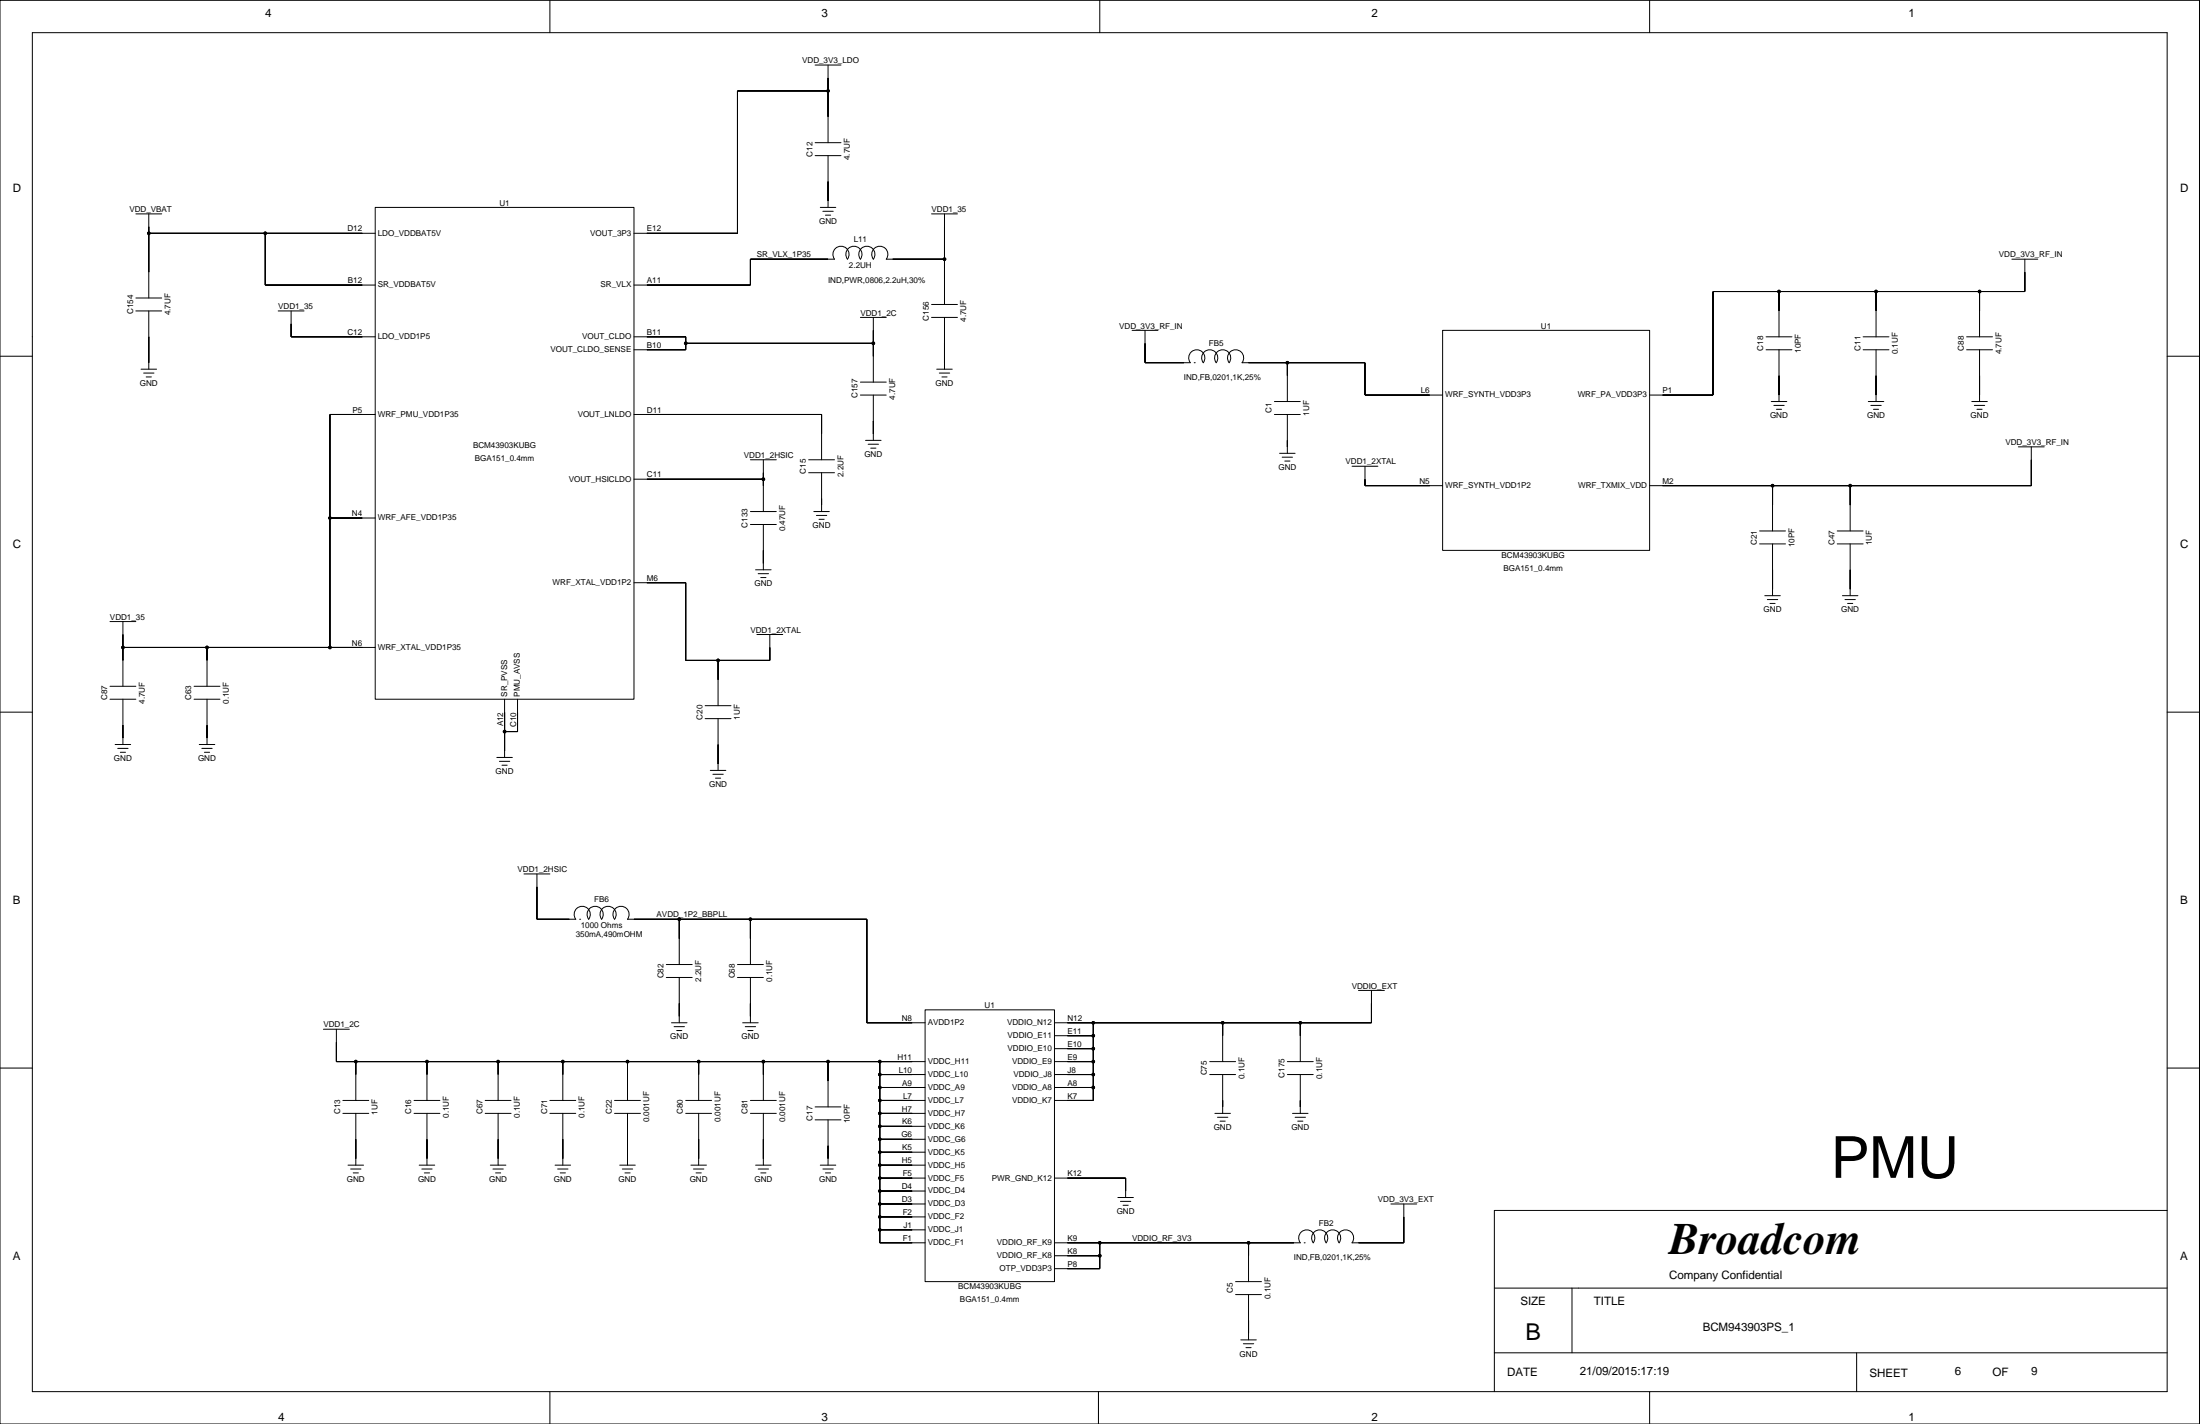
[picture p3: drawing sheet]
<svg xmlns="http://www.w3.org/2000/svg" width="432mm" height="279mm" viewBox="0 0 432 279" stroke-linecap="round" stroke-linejoin="round" font-family="sans-serif">
<g fill="none" stroke="#000" stroke-width=".2">
<path d="M0 .1h431.7v279.3h-431.7zM6.3 6.4h419.1v266.7h-419.1zM107.9 .1v6.3M160 12.8h5.1M162.5 12.8v15.2M162.5 17.8h-17.8v28h-20.3M215.9 .1v6.3M323.8 .1v6.3M160 30.5h5.1M160 28h5.1M162.5 30.5v10.2M26.7 42h5"/>
<path d="M26.7 58.5h5M29.2 42v16.5M29.2 45.8h44.4M52.1 45.8v10.1h21.5M73.6 40.7h50.8v96.5h-50.8zM161 40.7h3M161.5 41.5h2M162 42.2h1M182.8 59.7h5.1M182.8 42h5.1M185.4 50.9h-11.5a1.59 1.59 0 0 0-.2-2.2 1.59 1.59 0 0 0-2.1 0 1.59 1.59 0 0 0-.2 2.2 1.59 1.59 0 0 0-.2-2.2 1.59 1.59 0 0 0-2.1 0 1.59 1.59 0 0 0-.2 2.2 1.59 1.59 0 0 0-.2-2.2 1.59 1.59 0 0 0-2.2 0 1.59 1.59 0 0 0-.2 2.2 1.59 1.59 0 0 0-.2-2.2 1.59 1.59 0 0 0-2.1 0 1.59 1.59 0 0 0-.2 2.2h-16.5v5h-22.9M185.4 42v17.7"/>
<path d="M349.2 57.2v8.9M368.2 57.2v8.9M388.5 57.2v8.9M394.9 50.9h5.1M397.4 50.9v6.3h-61.2v20.3h-12.4M0 69.9h6.3M26.7 61h5M27.7 72.4h3M28.2 73.2h2M28.7 74h1M29.2 61v11.4M54.6 61h5.1"/>
<path d="M57.1 61v5.1h16.5M124.4 66.1h10.2v2.5h-10.2M134.6 67.4h36.8M168.9 62.3h5.1M168.9 77.5h5.1M168.9 75h5.1M171.4 62.3v12.7M171.4 77.5v8.9M182.8 62.3h5.1M183.9 72.4h3M184.4 73.2h2M184.9 74h1"/>
<path d="M185.4 62.3v10.1M222.2 64.8h5.1M224.7 64.8v6.4h8.9a1.59 1.59 0 0 1 .2-2.2 1.59 1.59 0 0 1 2.2 0 1.59 1.59 0 0 1 .2 2.2 1.59 1.59 0 0 1 .2-2.2 1.59 1.59 0 0 1 2.1 0 1.59 1.59 0 0 1 .2 2.2 1.59 1.59 0 0 1 .2-2.2 1.59 1.59 0 0 1 2.1 0 1.59 1.59 0 0 1 .2 2.2M234.4 71.2h.1M241.2 71.2a1.59 1.59 0 0 1 .2-2.2 1.59 1.59 0 0 1 2.2 0 1.59 1.59 0 0 1 .2 2.2h24.1v6.3h15.2M250.1 78.8h5.1M252.7 71.2v7.6M283.1 64.8h40.7v43.2h-40.7zM346.6 68.6h5.1M346.6 66.1h5.1M347.6 78.8h3.1M348.2 79.5h2"/>
<path d="M349.2 68.6v10.2M365.7 68.6h5.1M365.7 66.1h5.1M366.7 78.8h3M367.2 79.5h2M368.2 68.6v10.2M386 68.6h5.1M386 66.1h5.1M387 78.8h3.1M387.5 79.5h2M388.5 68.6v10.2M425.4 69.9h6.3"/>
<path d="M73.6 81.3h-8.8v45.7M124.4 81.3h36.9v8.9M124.4 94h25.4M147.3 90.2h5.1M149.8 90.2v10.2M158.7 90.2h5.1M158.7 92.8h5.1M161.3 92.8v7.6M169.9 86.4h3M170.4 87.2h2M170.9 87.9h1M250.1 81.3h5.1"/>
<path d="M251.1 88.9h3.1M251.7 89.7h2M252.2 90.5h1M252.7 81.3v7.6M265.4 91.5h5M267.9 91.5v3.8h15.2M347.9 95.3v8.9M348.7 80.3h1M363.1 95.3v8.9M367.7 80.3h1M388 80.3h1M396.1 87.7h5.1"/>
<path d="M398.7 87.7v7.6h-74.9M64.8 101.6h8.8M124.4 114.3h10.2v15.3h16.5v-5.1M147.3 102.9h5.1M147.3 100.4h5.1M148.3 111.8h3M148.8 112.6h2M149.3 113.3h1M149.8 102.9v8.9M159.7 100.4h3.1M160.2 101.1h2.1M160.7 101.9h1.1"/>
<path d="M345.4 106.7h5M345.4 104.2h5M346.4 116.9h3M346.9 117.6h2M347.4 118.4h1M347.9 106.7v10.2M360.6 106.7h5.1M360.6 104.2h5.1M361.6 116.9h3.1M362.1 117.6h2.1M362.6 118.4h1M363.1 106.7v10.2"/>
<path d="M0 139.7h6.3M21.6 137.2h5.1M21.6 134.7h5.1M21.6 122h5.1M24.1 122v12.7M24.1 137.2v8.9M24.1 127h49.5M38.1 137.2h5.1M38.1 134.7h5.1M40.6 127v7.7M40.6 137.2v8.9M99 137.2v11.4"/>
<path d="M101.6 137.2v6.3h-2.6M138.4 138.5h5.1M140.9 129.6v8.9M148.6 124.5h5M425.4 139.7h6.3M22.6 146.1h3M23.1 146.8h2M23.6 147.6h1M39.1 146.1h3.1M39.6 146.8h2M40.1 147.6h1M97.5 148.6h3.1"/>
<path d="M98 149.4h2.1M98.5 150.1h1M138.4 141h5.1M139.4 151.2h3.1M139.9 151.9h2.1M140.4 152.7h1M140.9 141v10.2M102.8 171.5h5.1M105.4 171.5v8.9h7.6a1.59 1.59 0 0 1 .2-2.2 1.59 1.59 0 0 1 2.1 0 1.59 1.59 0 0 1 .2 2.2 1.59 1.59 0 0 1 .2-2.2 1.59 1.59 0 0 1 2.2 0 1.59 1.59 0 0 1 .2 2.2M113.8 180.4h.1M118.1 180.4a1.59 1.59 0 0 1 .2-2.2 1.59 1.59 0 0 1 2.1 0 1.59 1.59 0 0 1 .2 2.2 1.59 1.59 0 0 1 .2-2.2 1.59 1.59 0 0 1 2.2 0 1.59 1.59 0 0 1 .2 2.2h46.9v20.3h11.5M130.8 191.8h5.1"/>
<path d="M130.8 189.3h5.1M133.3 180.4v8.9M133.3 191.8v8.9M144.7 191.8h5.1M144.7 189.3h5.1M147.3 180.4v8.9M147.3 191.8v8.9M181.6 198.1h25.4v53.4h-25.4zM266.6 194.3h5.1M269.2 194.3v6.4h-62.2M0 209.6h6.3M63.5 201.9h5.1"/>
<path d="M66 201.9v6.4h115.6M67.3 218.5h5.1M67.3 215.9h5.1M69.8 208.3v7.6M69.8 218.5v10.1M81.3 218.5h5M81.3 215.9h5M83.8 208.3v7.6M83.8 218.5v10.1M95.2 218.5h5.1M95.2 215.9h5.1M97.8 208.3v7.6"/>
<path d="M97.8 218.5v10.1M107.9 218.5h5.1M107.9 215.9h5.1M110.5 208.3v7.6M110.5 218.5v10.1M120.6 218.5h5.1M120.6 215.9h5.1M123.2 208.3v7.6M123.2 218.5v10.1M131.8 200.7h3M132.3 201.4h2M132.8 202.2h1"/>
<path d="M134.6 218.5h5.1M134.6 215.9h5.1M137.1 208.3v7.6M137.1 218.5v10.1M145.8 200.7h3M146.3 201.4h2M146.8 202.2h1M147.3 218.5h5.1M147.3 215.9h5.1M149.8 208.3v7.6M149.8 218.5v10.1M160 219.7h5.1"/>
<path d="M160 217.2h5.1M162.5 208.3v8.9M162.5 219.7v8.9M172.7 218.5h8.9M172.7 215.9h8.9M172.7 208.3v35.5h8.9M172.7 210.8h8.9M172.7 213.4h8.9M207 210.8h7.6M207 208.3h7.6M207 203.2h7.6M207 205.8h7.6"/>
<path d="M207 213.4h7.6M214.6 200.7v15.2h-7.6M237.4 210.8h5.1M237.4 208.3h5.1M238.5 218.5h3M239 219.2h2M239.5 220h1M240 200.7v7.6M240 210.8v7.7M252.7 210.8h5.1M252.7 208.3h5.1M253.7 218.5h3"/>
<path d="M254.2 219.2h2M254.7 220h1M255.2 200.7v7.6M255.2 210.8v7.7M425.4 209.6h6.3M68.3 228.6h3.1M68.8 229.4h2M69.3 230.1h1M82.3 228.6h3M82.8 229.4h2M83.3 230.1h1M96.2 228.6h3.1"/>
<path d="M96.8 229.4h2M97.3 230.1h1M108.9 228.6h3.1M109.4 229.4h2.1M110 230.1h1M121.6 228.6h3.1M122.1 229.4h2.1M122.7 230.1h1M135.6 228.6h3.1M136.1 229.4h2M136.6 230.1h1M148.3 228.6h3"/>
<path d="M148.8 229.4h2M149.3 230.1h1M161 228.6h3M161.5 229.4h2M162 230.1h1M172.7 228.6h8.9M172.7 231.2h8.9M172.7 236.2h8.9M172.7 221h8.9M172.7 223.5h8.9M172.7 226.1h8.9M172.7 233.7h8.9"/>
<path d="M172.7 238.8h8.9M207 231.2h13.9v3.8M219.4 235h3.1M219.9 235.7h2M220.4 236.5h1M273 236.2h5.1M275.5 236.2v7.6l-10.1 .1a1.59 1.59 0 0 0-.2-2.2 1.59 1.59 0 0 0-2.2 0 1.59 1.59 0 0 0-.2 2.2 1.59 1.59 0 0 0-.2-2.2 1.59 1.59 0 0 0-2.1 0 1.59 1.59 0 0 0-.2 2.2 1.59 1.59 0 0 0-.2-2.2 1.59 1.59 0 0 0-2.1 0 1.59 1.59 0 0 0-.2 2.2 1.59 1.59 0 0 0-.2-2.2 1.59 1.59 0 0 0-2.2 0 1.59 1.59 0 0 0-.2 2.2l-48.2-.1M425.4 237.5h-132.1v35.6M172.7 241.3h8.9M207 246.4h8.9M215.9 243.8v5.1h-8.9M242.5 254h5.1"/>
<path d="M242.5 251.5h5.1M245.1 243.8v7.7M245.1 254v8.9M256 243.8h.1M293.3 252.7h132.1M308.5 252.7v12.7M107.9 273.1v6.3M215.6 273.1v6.3M243.5 262.9h3.1M244 263.7h2.1M244.5 264.4h1.1M293.3 265.4h132.1"/>
<path d="M323.8 273.1v6.3M364.4 265.4v7.7"/>
<circle cx="162.5" cy="17.8" r=".25"/>
<circle cx="29.2" cy="45.8" r=".25"/>
<circle cx="52.1" cy="45.8" r=".25"/>
<circle cx="185.4" cy="50.9" r=".25"/>
<circle cx="349.2" cy="57.2" r=".25"/>
<circle cx="368.2" cy="57.2" r=".25"/>
<circle cx="388.5" cy="57.2" r=".25"/>
<circle cx="134.6" cy="67.4" r=".25"/>
<circle cx="171.4" cy="67.4" r=".25"/>
<circle cx="252.7" cy="71.2" r=".25"/>
<circle cx="149.8" cy="94" r=".25"/>
<circle cx="347.9" cy="95.3" r=".25"/>
<circle cx="363.1" cy="95.3" r=".25"/>
<circle cx="64.8" cy="101.6" r=".25"/>
<circle cx="24.1" cy="127" r=".25"/>
<circle cx="40.6" cy="127" r=".25"/>
<circle cx="64.8" cy="127" r=".25"/>
<circle cx="140.9" cy="129.6" r=".25"/>
<circle cx="99" cy="143.5" r=".25"/>
<circle cx="133.3" cy="180.4" r=".25"/>
<circle cx="147.3" cy="180.4" r=".25"/>
<circle cx="69.8" cy="208.3" r=".25"/>
<circle cx="83.8" cy="208.3" r=".25"/>
<circle cx="97.8" cy="208.3" r=".25"/>
<circle cx="110.5" cy="208.3" r=".25"/>
<circle cx="123.2" cy="208.3" r=".25"/>
<circle cx="137.1" cy="208.3" r=".25"/>
<circle cx="149.8" cy="208.3" r=".25"/>
<circle cx="162.5" cy="208.3" r=".25"/>
<circle cx="172.7" cy="210.8" r=".25"/>
<circle cx="172.7" cy="215.9" r=".25"/>
<circle cx="172.7" cy="208.3" r=".25"/>
<circle cx="172.7" cy="213.4" r=".25"/>
<circle cx="172.7" cy="218.5" r=".25"/>
<circle cx="214.6" cy="210.8" r=".25"/>
<circle cx="214.6" cy="203.2" r=".25"/>
<circle cx="214.6" cy="208.3" r=".25"/>
<circle cx="214.6" cy="200.7" r=".25"/>
<circle cx="214.6" cy="205.8" r=".25"/>
<circle cx="214.6" cy="213.4" r=".25"/>
<circle cx="240" cy="200.7" r=".25"/>
<circle cx="255.2" cy="200.7" r=".25"/>
<circle cx="172.7" cy="238.8" r=".25"/>
<circle cx="172.7" cy="231.2" r=".25"/>
<circle cx="172.7" cy="223.5" r=".25"/>
<circle cx="172.7" cy="236.2" r=".25"/>
<circle cx="172.7" cy="221" r=".25"/>
<circle cx="172.7" cy="228.6" r=".25"/>
<circle cx="172.7" cy="233.7" r=".25"/>
<circle cx="172.7" cy="226.1" r=".25"/>
<circle cx="172.7" cy="241.3" r=".25"/>
<circle cx="215.9" cy="246.4" r=".25"/>
<circle cx="215.9" cy="243.8" r=".25"/>
<circle cx="245.1" cy="243.8" r=".25"/>
</g>
<g fill="#000" stroke="#000" stroke-width=".2">
<path d="M144.7 17.8v28z" fill-rule="evenodd"/>
<path d="M144.7 17.8h17.8z" fill-rule="evenodd"/>
<path d="M162.5 17.8v5.1z" fill-rule="evenodd"/>
<path d="M162.5 15.3v2.5z" fill-rule="evenodd"/>
<path d="M162.5 35.6v3.8z" fill-rule="evenodd"/>
<path d="M29.2 45.8v7.6z" fill-rule="evenodd"/>
<path d="M29.2 44.5v1.3z" fill-rule="evenodd"/>
<path d="M52.1 45.8v10.1z" fill-rule="evenodd"/>
<path d="M29.2 45.8h22.9z" fill-rule="evenodd"/>
<path d="M52.1 55.9h19z" fill-rule="evenodd"/>
<path d="M52.1 45.8h19z" fill-rule="evenodd"/>
<path d="M127 45.8h17.7z" fill-rule="evenodd"/>
<path d="M127 55.9h20.3z" fill-rule="evenodd"/>
<path d="M147.3 50.9v5z" fill-rule="evenodd"/>
<path d="M147.3 50.9h15.2z" fill-rule="evenodd"/>
<path d="M175.2 50.9h10.2z" fill-rule="evenodd"/>
<path d="M185.4 44.5v6.4z" fill-rule="evenodd"/>
<path d="M185.4 50.9v3.8z" fill-rule="evenodd"/>
<path d="M336.2 57.2v20.3z" fill-rule="evenodd"/>
<path d="M349.2 57.2v3.8z" fill-rule="evenodd"/>
<path d="M336.2 57.2h13z" fill-rule="evenodd"/>
<path d="M368.2 57.2v3.8z" fill-rule="evenodd"/>
<path d="M349.2 57.2h19z" fill-rule="evenodd"/>
<path d="M388.5 57.2v3.8z" fill-rule="evenodd"/>
<path d="M368.2 57.2h20.3z" fill-rule="evenodd"/>
<path d="M397.4 53.4v3.8z" fill-rule="evenodd"/>
<path d="M388.5 57.2h8.9z" fill-rule="evenodd"/>
<path d="M29.2 66.1v5.1z" fill-rule="evenodd"/>
<path d="M57.1 63.5v2.6z" fill-rule="evenodd"/>
<path d="M57.1 66.1h14z" fill-rule="evenodd"/>
<path d="M127 66.1h7.6z" fill-rule="evenodd"/>
<path d="M134.6 66.1v1.3z" fill-rule="evenodd"/>
<path d="M127 68.6h7.6z" fill-rule="evenodd"/>
<path d="M134.6 67.4v1.2z" fill-rule="evenodd"/>
<path d="M171.4 64.8v2.6z" fill-rule="evenodd"/>
<path d="M171.4 67.4v2.5z" fill-rule="evenodd"/>
<path d="M134.6 67.4h36.8z" fill-rule="evenodd"/>
<path d="M185.4 67.4v3.8z" fill-rule="evenodd"/>
<path d="M224.7 67.4v3.8z" fill-rule="evenodd"/>
<path d="M224.7 71.2h7.7z" fill-rule="evenodd"/>
<path d="M245.1 71.2h7.6z" fill-rule="evenodd"/>
<path d="M252.7 71.2v2.5z" fill-rule="evenodd"/>
<path d="M267.9 71.2v6.3z" fill-rule="evenodd"/>
<path d="M252.7 71.2h15.2z" fill-rule="evenodd"/>
<path d="M267.9 77.5h12.7z" fill-rule="evenodd"/>
<path d="M326.3 77.5h9.9z" fill-rule="evenodd"/>
<path d="M349.2 73.7v3.8z" fill-rule="evenodd"/>
<path d="M368.2 73.7v3.8z" fill-rule="evenodd"/>
<path d="M388.5 73.7v3.8z" fill-rule="evenodd"/>
<path d="M64.8 81.3v20.3z" fill-rule="evenodd"/>
<path d="M64.8 81.3h6.3z" fill-rule="evenodd"/>
<path d="M149.8 92.8v1.2z" fill-rule="evenodd"/>
<path d="M149.8 94v1.3z" fill-rule="evenodd"/>
<path d="M127 94h22.8z" fill-rule="evenodd"/>
<path d="M161.3 81.3v3.8z" fill-rule="evenodd"/>
<path d="M127 81.3h34.3z" fill-rule="evenodd"/>
<path d="M161.3 97.8v1.3z" fill-rule="evenodd"/>
<path d="M171.4 82.6v2.5z" fill-rule="evenodd"/>
<path d="M252.7 86.4v1.3z" fill-rule="evenodd"/>
<path d="M267.9 94v1.3z" fill-rule="evenodd"/>
<path d="M267.9 95.3h12.7z" fill-rule="evenodd"/>
<path d="M347.9 95.3v3.8z" fill-rule="evenodd"/>
<path d="M326.3 95.3h21.6z" fill-rule="evenodd"/>
<path d="M363.1 95.3v3.8z" fill-rule="evenodd"/>
<path d="M347.9 95.3h15.2z" fill-rule="evenodd"/>
<path d="M398.7 90.2v5.1z" fill-rule="evenodd"/>
<path d="M363.1 95.3h35.6z" fill-rule="evenodd"/>
<path d="M64.8 101.6v25.4z" fill-rule="evenodd"/>
<path d="M64.8 101.6h6.3z" fill-rule="evenodd"/>
<path d="M127 114.3h7.6z" fill-rule="evenodd"/>
<path d="M134.6 114.3v15.3z" fill-rule="evenodd"/>
<path d="M149.8 108v2.5z" fill-rule="evenodd"/>
<path d="M347.9 111.8v3.8z" fill-rule="evenodd"/>
<path d="M363.1 111.8v3.8z" fill-rule="evenodd"/>
<path d="M24.1 127h16.5z" fill-rule="evenodd"/>
<path d="M24.1 127v2.6z" fill-rule="evenodd"/>
<path d="M24.1 124.5v2.5z" fill-rule="evenodd"/>
<path d="M40.6 127v2.6z" fill-rule="evenodd"/>
<path d="M40.6 127h24.2z" fill-rule="evenodd"/>
<path d="M64.8 127h6.3z" fill-rule="evenodd"/>
<path d="M99 139.7v3.8z" fill-rule="evenodd"/>
<path d="M101.6 139.7v3.8z" fill-rule="evenodd"/>
<path d="M140.9 129.6v3.8z" fill-rule="evenodd"/>
<path d="M134.6 129.6h6.3z" fill-rule="evenodd"/>
<path d="M151.1 127v2.6z" fill-rule="evenodd"/>
<path d="M140.9 129.6h10.2z" fill-rule="evenodd"/>
<path d="M24.1 142.3v2.5z" fill-rule="evenodd"/>
<path d="M40.6 142.3v2.5z" fill-rule="evenodd"/>
<path d="M99 143.5v3.8z" fill-rule="evenodd"/>
<path d="M99 143.5h2.6z" fill-rule="evenodd"/>
<path d="M140.9 146.1v3.8z" fill-rule="evenodd"/>
<path d="M105.4 174v6.4z" fill-rule="evenodd"/>
<path d="M105.4 180.4h6.3z" fill-rule="evenodd"/>
<path d="M133.3 196.9v2.5z" fill-rule="evenodd"/>
<path d="M133.3 180.4v3.8z" fill-rule="evenodd"/>
<path d="M124.4 180.4h8.9z" fill-rule="evenodd"/>
<path d="M147.3 196.9v2.5z" fill-rule="evenodd"/>
<path d="M147.3 180.4v3.8z" fill-rule="evenodd"/>
<path d="M133.3 180.4h14z" fill-rule="evenodd"/>
<path d="M147.3 180.4h22.8z" fill-rule="evenodd"/>
<path d="M170.1 180.4v20.3z" fill-rule="evenodd"/>
<path d="M269.2 196.9v3.8z" fill-rule="evenodd"/>
<path d="M66 204.5v3.8z" fill-rule="evenodd"/>
<path d="M66 208.3h3.8z" fill-rule="evenodd"/>
<path d="M69.8 208.3v2.5z" fill-rule="evenodd"/>
<path d="M83.8 208.3v2.5z" fill-rule="evenodd"/>
<path d="M69.8 208.3h14z" fill-rule="evenodd"/>
<path d="M97.8 208.3v2.5z" fill-rule="evenodd"/>
<path d="M83.8 208.3h14z" fill-rule="evenodd"/>
<path d="M110.5 208.3v2.5z" fill-rule="evenodd"/>
<path d="M97.8 208.3h12.7z" fill-rule="evenodd"/>
<path d="M123.2 208.3v2.5z" fill-rule="evenodd"/>
<path d="M110.5 208.3h12.7z" fill-rule="evenodd"/>
<path d="M137.1 208.3v2.5z" fill-rule="evenodd"/>
<path d="M123.2 208.3h13.9z" fill-rule="evenodd"/>
<path d="M149.8 208.3v2.5z" fill-rule="evenodd"/>
<path d="M137.1 208.3h12.7z" fill-rule="evenodd"/>
<path d="M162.5 208.3v3.8z" fill-rule="evenodd"/>
<path d="M149.8 208.3h12.7z" fill-rule="evenodd"/>
<path d="M162.5 208.3h10.2z" fill-rule="evenodd"/>
<path d="M172.7 218.5v2.5z" fill-rule="evenodd"/>
<path d="M172.7 215.9v2.6z" fill-rule="evenodd"/>
<path d="M172.7 213.4v2.5z" fill-rule="evenodd"/>
<path d="M172.7 210.8v2.6z" fill-rule="evenodd"/>
<path d="M172.7 208.3v2.5z" fill-rule="evenodd"/>
<path d="M170.1 200.7h8.9z" fill-rule="evenodd"/>
<path d="M172.7 213.4h6.3z" fill-rule="evenodd"/>
<path d="M172.7 215.9h6.3z" fill-rule="evenodd"/>
<path d="M172.7 218.5h6.3z" fill-rule="evenodd"/>
<path d="M172.7 210.8h6.3z" fill-rule="evenodd"/>
<path d="M172.7 208.3h6.3z" fill-rule="evenodd"/>
<path d="M209.5 215.9h5.1z" fill-rule="evenodd"/>
<path d="M214.6 213.4v2.5z" fill-rule="evenodd"/>
<path d="M209.5 200.7h5.1z" fill-rule="evenodd"/>
<path d="M209.5 203.2h5.1z" fill-rule="evenodd"/>
<path d="M209.5 205.8h5.1z" fill-rule="evenodd"/>
<path d="M209.5 208.3h5.1z" fill-rule="evenodd"/>
<path d="M209.5 210.8h5.1z" fill-rule="evenodd"/>
<path d="M214.6 208.3v2.5z" fill-rule="evenodd"/>
<path d="M214.6 205.8v2.5z" fill-rule="evenodd"/>
<path d="M214.6 203.2v2.6z" fill-rule="evenodd"/>
<path d="M214.6 200.7v2.5z" fill-rule="evenodd"/>
<path d="M209.5 213.4h5.1z" fill-rule="evenodd"/>
<path d="M214.6 210.8v2.6z" fill-rule="evenodd"/>
<path d="M240 215.9v1.3z" fill-rule="evenodd"/>
<path d="M240 200.7v2.5z" fill-rule="evenodd"/>
<path d="M214.6 200.7h25.4z" fill-rule="evenodd"/>
<path d="M255.2 215.9v1.3z" fill-rule="evenodd"/>
<path d="M255.2 200.7v2.5z" fill-rule="evenodd"/>
<path d="M240 200.7h15.2z" fill-rule="evenodd"/>
<path d="M255.2 200.7h14z" fill-rule="evenodd"/>
<path d="M69.8 223.5v3.8z" fill-rule="evenodd"/>
<path d="M83.8 223.5v3.8z" fill-rule="evenodd"/>
<path d="M97.8 223.5v3.8z" fill-rule="evenodd"/>
<path d="M110.5 223.5v3.8z" fill-rule="evenodd"/>
<path d="M123.2 223.5v3.8z" fill-rule="evenodd"/>
<path d="M137.1 223.5v3.8z" fill-rule="evenodd"/>
<path d="M149.8 223.5v3.8z" fill-rule="evenodd"/>
<path d="M162.5 224.8v2.5z" fill-rule="evenodd"/>
<path d="M172.7 238.8v2.5z" fill-rule="evenodd"/>
<path d="M172.7 236.2v2.6z" fill-rule="evenodd"/>
<path d="M172.7 233.7v2.5z" fill-rule="evenodd"/>
<path d="M172.7 231.2v2.5z" fill-rule="evenodd"/>
<path d="M172.7 228.6v2.6z" fill-rule="evenodd"/>
<path d="M172.7 226.1v2.5z" fill-rule="evenodd"/>
<path d="M172.7 223.5v2.6z" fill-rule="evenodd"/>
<path d="M172.7 221v2.5z" fill-rule="evenodd"/>
<path d="M172.7 238.8h6.3z" fill-rule="evenodd"/>
<path d="M172.7 221h6.3z" fill-rule="evenodd"/>
<path d="M172.7 223.5h6.3z" fill-rule="evenodd"/>
<path d="M172.7 226.1h6.3z" fill-rule="evenodd"/>
<path d="M172.7 228.6h6.3z" fill-rule="evenodd"/>
<path d="M172.7 231.2h6.3z" fill-rule="evenodd"/>
<path d="M172.7 233.7h6.3z" fill-rule="evenodd"/>
<path d="M172.7 236.2h6.3z" fill-rule="evenodd"/>
<path d="M220.9 231.2v2.5z" fill-rule="evenodd"/>
<path d="M209.5 231.2h11.4z" fill-rule="evenodd"/>
<path d="M275.5 238.8v5z" fill-rule="evenodd"/>
<path d="M172.7 241.3v2.5z" fill-rule="evenodd"/>
<path d="M172.7 243.8h6.3z" fill-rule="evenodd"/>
<path d="M172.7 241.3h6.3z" fill-rule="evenodd"/>
<path d="M209.5 248.9h6.4z" fill-rule="evenodd"/>
<path d="M215.9 246.4v2.5z" fill-rule="evenodd"/>
<path d="M215.9 243.8v2.6z" fill-rule="evenodd"/>
<path d="M209.5 246.4h6.4z" fill-rule="evenodd"/>
<path d="M209.5 243.8h6.4z" fill-rule="evenodd"/>
<path d="M245.1 259.1v2.5z" fill-rule="evenodd"/>
<path d="M245.1 243.8v2.6z" fill-rule="evenodd"/>
<path d="M215.9 243.8h29.2z" fill-rule="evenodd"/>
<path d="M245.1 243.8h8.8z" fill-rule="evenodd"/>
<path d="M266.6 243.8h8.9z" fill-rule="evenodd"/>
<circle cx="162.5" cy="17.8" r=".25"/>
<circle cx="29.2" cy="45.8" r=".25"/>
<circle cx="52.1" cy="45.8" r=".25"/>
<circle cx="185.4" cy="50.9" r=".25"/>
<circle cx="349.2" cy="57.2" r=".25"/>
<circle cx="368.2" cy="57.2" r=".25"/>
<circle cx="388.5" cy="57.2" r=".25"/>
<circle cx="134.6" cy="67.4" r=".25"/>
<circle cx="171.4" cy="67.4" r=".25"/>
<circle cx="252.7" cy="71.2" r=".25"/>
<circle cx="149.8" cy="94" r=".25"/>
<circle cx="347.9" cy="95.3" r=".25"/>
<circle cx="363.1" cy="95.3" r=".25"/>
<circle cx="64.8" cy="101.6" r=".25"/>
<circle cx="24.1" cy="127" r=".25"/>
<circle cx="40.6" cy="127" r=".25"/>
<circle cx="64.8" cy="127" r=".25"/>
<circle cx="140.9" cy="129.6" r=".25"/>
<circle cx="99" cy="143.5" r=".25"/>
<circle cx="133.3" cy="180.4" r=".25"/>
<circle cx="147.3" cy="180.4" r=".25"/>
<circle cx="69.8" cy="208.3" r=".25"/>
<circle cx="83.8" cy="208.3" r=".25"/>
<circle cx="97.8" cy="208.3" r=".25"/>
<circle cx="110.5" cy="208.3" r=".25"/>
<circle cx="123.2" cy="208.3" r=".25"/>
<circle cx="137.1" cy="208.3" r=".25"/>
<circle cx="149.8" cy="208.3" r=".25"/>
<circle cx="162.5" cy="208.3" r=".25"/>
<circle cx="172.7" cy="210.8" r=".25"/>
<circle cx="172.7" cy="215.9" r=".25"/>
<circle cx="172.7" cy="208.3" r=".25"/>
<circle cx="172.7" cy="213.4" r=".25"/>
<circle cx="172.7" cy="218.5" r=".25"/>
<circle cx="214.6" cy="210.8" r=".25"/>
<circle cx="214.6" cy="203.2" r=".25"/>
<circle cx="214.6" cy="208.3" r=".25"/>
<circle cx="214.6" cy="200.7" r=".25"/>
<circle cx="214.6" cy="205.8" r=".25"/>
<circle cx="214.6" cy="213.4" r=".25"/>
<circle cx="240" cy="200.7" r=".25"/>
<circle cx="255.2" cy="200.7" r=".25"/>
<circle cx="172.7" cy="238.8" r=".25"/>
<circle cx="172.7" cy="231.2" r=".25"/>
<circle cx="172.7" cy="223.5" r=".25"/>
<circle cx="172.7" cy="236.2" r=".25"/>
<circle cx="172.7" cy="221" r=".25"/>
<circle cx="172.7" cy="228.6" r=".25"/>
<circle cx="172.7" cy="233.7" r=".25"/>
<circle cx="172.7" cy="226.1" r=".25"/>
<circle cx="172.7" cy="241.3" r=".25"/>
<circle cx="215.9" cy="246.4" r=".25"/>
<circle cx="215.9" cy="243.8" r=".25"/>
<circle cx="245.1" cy="243.8" r=".25"/>
</g>
<text font-size="11.4" x="359.3" y="231.1">PMU</text>
<text font-size="8.8" x="327.6" y="246.1">Broadcom</text>
<text font-size="4.6" x="299.4" y="263">B</text>
<g font-size="2.3">
<text x="52.1" y="3.4">4</text>
<text x="161.3" y="3.4">3</text>
<text x="269.2" y="3.4">2</text>
<text x="374.6" y="3.4">1</text>
<text x="2.5" y="37.6">D</text>
<text x="427.9" y="37.6">D</text>
<text x="2.5" y="107.5">C</text>
<text x="427.9" y="107.5">C</text>
<text x="2.5" y="177.3">B</text>
<text x="427.9" y="177.3">B</text>
<text x="2.5" y="247.1">A</text>
<text x="327.6" y="250.9">Company Confidential</text>
<text x="427.9" y="247.1">A</text>
<text x="298.4" y="256">SIZE</text>
<text x="312.8" y="256">TITLE</text>
<text x="334.2" y="261.1">BCM943903PS_1</text>
<text x="310.1" y="269.7">21/09/2015:17:19</text>
<text x="383.7" y="269.7">6</text>
<text x="398.7" y="269.7">9</text>
<text x="295.8" y="270">DATE</text>
<text x="366.9" y="270.2">SHEET</text>
<text x="391.1" y="270">OF</text>
<text x="54.6" y="278.9">4</text>
<text x="161.3" y="278.9">3</text>
<text x="269.2" y="278.9">2</text>
<text x="374.6" y="278.9">1</text>
</g>
<g font-size="1.6">
<text x="157.4" y="12.4">VDD_3V3_LDO</text>
<text x="159.4" y="30.7" transform="rotate(-90 159.4 30.7)">C12</text>
<text x="166.8" y="31.4" transform="rotate(-90 166.8 31.4)">4.7UF</text>
<text x="25.4" y="41.6">VDD_VBAT</text>
<text x="98" y="40.3">U1</text>
<text x="182.8" y="41.6">VDD1_35</text>
<text x="68.2" y="45.4">D12</text>
<text x="74.2" y="46.2">LDO_VDDBAT5V</text>
<text x="115.8" y="46.2">VOUT_3P3</text>
<text x="127" y="45.4">E12</text>
<text x="160.8" y="44">GND</text>
<text x="167.6" y="47.5">L11</text>
<text x="148.6" y="50.5">SR_VLX_1P35</text>
<text x="166.6" y="52.6">2.2UH</text>
<text x="392.3" y="50.5">VDD_3V3_RF_IN</text>
<text x="68.3" y="55.6">B12</text>
<text x="74.2" y="56.4">SR_VDDBAT5V</text>
<text x="117.9" y="56.4">SR_VLX</text>
<text x="127" y="55.6">A11</text>
<text x="162.5" y="55.6">IND,PWR,0806,2.2uH,30%</text>
<text x="26.1" y="61.6" transform="rotate(-90 26.1 61.6)">C154</text>
<text x="33.5" y="61.9" transform="rotate(-90 33.5 61.9)">4.7UF</text>
<text x="54.6" y="60.6">VDD1_35</text>
<text x="68.2" y="65.7">C12</text>
<text x="127" y="65.7">B11</text>
<text x="168.9" y="61.9">VDD1_2C</text>
<text x="182.3" y="62.9" transform="rotate(-90 182.3 62.9)">C156</text>
<text x="189.7" y="63.2" transform="rotate(-90 189.7 63.2)">4.7UF</text>
<text x="219.7" y="64.5">VDD_3V3_RF_IN</text>
<text x="302.5" y="64.5">U1</text>
<text x="74.2" y="66.6">LDO_VDD1P5</text>
<text x="108" y="69.1">VOUT_CLDO_SENSE</text>
<text x="114.3" y="66.6">VOUT_CLDO</text>
<text x="127" y="68.3">B10</text>
<text x="237.3" y="67.8">FB5</text>
<text x="346.1" y="68.8" transform="rotate(-90 346.1 68.8)">C18</text>
<text x="353.5" y="69.2" transform="rotate(-90 353.5 69.2)">10PF</text>
<text x="365.1" y="68.8" transform="rotate(-90 365.1 68.8)">C11</text>
<text x="372.5" y="69.5" transform="rotate(-90 372.5 69.5)">0.1UF</text>
<text x="385.5" y="68.8" transform="rotate(-90 385.5 68.8)">C88</text>
<text x="392.8" y="69.5" transform="rotate(-90 392.8 69.5)">4.7UF</text>
<text x="27.4" y="75.7">GND</text>
<text x="183.6" y="75.7">GND</text>
<text x="232.4" y="74.6">IND,FB,0201,1K,25%</text>
<text x="278.8" y="77.2">L6</text>
<text x="283.7" y="78">WRF_SYNTH_VDD3P3</text>
<text x="309.7" y="78">WRF_PA_VDD3P3</text>
<text x="326.3" y="77.2">P1</text>
<text x="69.2" y="81">P5</text>
<text x="74.2" y="81.8">WRF_PMU_VDD1P35</text>
<text x="113.4" y="81.8">VOUT_LNLDO</text>
<text x="127" y="81">D11</text>
<text x="168.3" y="78.1" transform="rotate(-90 168.3 78.1)">C157</text>
<text x="175.7" y="78.4" transform="rotate(-90 175.7 78.4)">4.7UF</text>
<text x="249.6" y="81.1" transform="rotate(-90 249.6 81.1)">C1</text>
<text x="257" y="81.5" transform="rotate(-90 257 81.5)">1UF</text>
<text x="347.4" y="82.1">GND</text>
<text x="366.5" y="82.1">GND</text>
<text x="386.8" y="82.1">GND</text>
<text x="92.8" y="87.8">BCM43903KUBG</text>
<text x="146" y="89.9">VDD1_2HSIC</text>
<text x="169.7" y="89.7">GND</text>
<text x="393.6" y="87.3">VDD_3V3_RF_IN</text>
<text x="93.2" y="90.4">BGA151_0.4mm</text>
<text x="111.6" y="94.5">VOUT_HSICLDO</text>
<text x="127" y="93.7">C11</text>
<text x="158.2" y="92.9" transform="rotate(-90 158.2 92.9)">C15</text>
<text x="165.5" y="93.6" transform="rotate(-90 165.5 93.6)">2.2UF</text>
<text x="250.9" y="92.2">GND</text>
<text x="264.1" y="91.1">VDD1_2XTAL</text>
<text x="278.6" y="94.9">N5</text>
<text x="283.7" y="95.8">WRF_SYNTH_VDD1P2</text>
<text x="309.7" y="95.8">WRF_TXMIX_VDD</text>
<text x="326.3" y="94.9">M2</text>
<text x="69.1" y="101.3">N4</text>
<text x="74.2" y="102.1">WRF_AFE_VDD1P35</text>
<text x="146.7" y="103.5" transform="rotate(-90 146.7 103.5)">C133</text>
<text x="154.1" y="104.2" transform="rotate(-90 154.1 104.2)">0.47UF</text>
<text x="159.5" y="103.6">GND</text>
<text x="344.8" y="106.9" transform="rotate(-90 344.8 106.9)">C21</text>
<text x="352.2" y="107.3" transform="rotate(-90 352.2 107.3)">10PF</text>
<text x="360.1" y="106.9" transform="rotate(-90 360.1 106.9)">C47</text>
<text x="367.4" y="106.9" transform="rotate(-90 367.4 106.9)">1UF</text>
<text x="127" y="114">M6</text>
<text x="294.7" y="109.4">BCM43903KUBG</text>
<text x="295.1" y="112">BGA151_0.4mm</text>
<text x="108.5" y="114.8">WRF_XTAL_VDD1P2</text>
<text x="148.1" y="115.1">GND</text>
<text x="21.6" y="121.6">VDD1_35</text>
<text x="147.3" y="124.1">VDD1_2XTAL</text>
<text x="346.1" y="120.1">GND</text>
<text x="361.4" y="120.1">GND</text>
<text x="69.1" y="126.7">N6</text>
<text x="74.2" y="127.5">WRF_XTAL_VDD1P35</text>
<text x="21" y="137.4" transform="rotate(-90 21 137.4)">C87</text>
<text x="37.6" y="137.4" transform="rotate(-90 37.6 137.4)">C63</text>
<text x="99.5" y="136.7" transform="rotate(-90 99.5 136.7)">SR_PVSS</text>
<text x="102.1" y="136.7" transform="rotate(-90 102.1 136.7)">PMU_AVSS</text>
<text x="28.4" y="138.1" transform="rotate(-90 28.4 138.1)">4.7UF</text>
<text x="44.9" y="138.1" transform="rotate(-90 44.9 138.1)">0.1UF</text>
<text x="98.8" y="142.5" transform="rotate(-90 98.8 142.5)">A12</text>
<text x="101.3" y="142.6" transform="rotate(-90 101.3 142.6)">C10</text>
<text x="137.9" y="141.2" transform="rotate(-90 137.9 141.2)">C20</text>
<text x="145.2" y="141.2" transform="rotate(-90 145.2 141.2)">1UF</text>
<text x="22.4" y="149.3">GND</text>
<text x="38.9" y="149.3">GND</text>
<text x="97.3" y="151.9">GND</text>
<text x="139.2" y="154.4">GND</text>
<text x="101.6" y="171.1">VDD1_2HSIC</text>
<text x="116.6" y="177">FB6</text>
<text x="113" y="183.8">350mA,490mOHM</text>
<text x="114" y="182.1">1000 Ohms</text>
<text x="128.9" y="180">AVDD_1P2_BBPLL</text>
<text x="130.2" y="192" transform="rotate(-90 130.2 192)">C82</text>
<text x="144.2" y="192" transform="rotate(-90 144.2 192)">C68</text>
<text x="137.6" y="192.7" transform="rotate(-90 137.6 192.7)">2.2UF</text>
<text x="151.6" y="192.7" transform="rotate(-90 151.6 192.7)">0.1UF</text>
<text x="193.3" y="197.8">U1</text>
<text x="265.3" y="194">VDDIO_EXT</text>
<text x="63.5" y="201.6">VDD1_2C</text>
<text x="131.6" y="203.9">GND</text>
<text x="145.5" y="203.9">GND</text>
<text x="177" y="200.3">N8</text>
<text x="182.1" y="201.2">AVDD1P2</text>
<text x="197.7" y="201.2">VDDIO_N12</text>
<text x="197.8" y="203.7">VDDIO_E11</text>
<text x="209.5" y="202.9">E11</text>
<text x="209.5" y="200.3">N12</text>
<text x="176.1" y="207.9">H11</text>
<text x="182.1" y="208.8">VDDC_H11</text>
<text x="197.8" y="206.2">VDDIO_E10</text>
<text x="198.6" y="208.8">VDDIO_E9</text>
<text x="209.5" y="207.9">E9</text>
<text x="209.5" y="205.4">E10</text>
<text x="176.4" y="210.5">L10</text>
<text x="177.1" y="213">A9</text>
<text x="177.3" y="215.6">L7</text>
<text x="182.1" y="211.3">VDDC_L10</text>
<text x="182.1" y="213.8">VDDC_A9</text>
<text x="198.6" y="213.8">VDDIO_A8</text>
<text x="198.9" y="211.3">VDDIO_J8</text>
<text x="209.5" y="215.6">K7</text>
<text x="209.5" y="213">A8</text>
<text x="209.5" y="210.5">J8</text>
<text x="236.9" y="211" transform="rotate(-90 236.9 211)">C75</text>
<text x="244.3" y="211.7" transform="rotate(-90 244.3 211.7)">0.1UF</text>
<text x="252.1" y="211.5" transform="rotate(-90 252.1 211.5)">C175</text>
<text x="259.5" y="211.7" transform="rotate(-90 259.5 211.7)">0.1UF</text>
<text x="66.8" y="218.6" transform="rotate(-90 66.8 218.6)">C13</text>
<text x="74.1" y="218.7" transform="rotate(-90 74.1 218.7)">1UF</text>
<text x="80.7" y="218.6" transform="rotate(-90 80.7 218.6)">C16</text>
<text x="88.1" y="219.3" transform="rotate(-90 88.1 219.3)">0.1UF</text>
<text x="94.7" y="218.6" transform="rotate(-90 94.7 218.6)">C67</text>
<text x="102.1" y="219.3" transform="rotate(-90 102.1 219.3)">0.1UF</text>
<text x="107.4" y="218.6" transform="rotate(-90 107.4 218.6)">C71</text>
<text x="114.7" y="219.3" transform="rotate(-90 114.7 219.3)">0.1UF</text>
<text x="120.1" y="218.6" transform="rotate(-90 120.1 218.6)">C22</text>
<text x="127.4" y="220.2" transform="rotate(-90 127.4 220.2)">0.001UF</text>
<text x="134" y="218.6" transform="rotate(-90 134 218.6)">C80</text>
<text x="141.4" y="220.2" transform="rotate(-90 141.4 220.2)">0.001UF</text>
<text x="146.7" y="218.6" transform="rotate(-90 146.7 218.6)">C81</text>
<text x="154.1" y="220.2" transform="rotate(-90 154.1 220.2)">0.001UF</text>
<text x="159.4" y="219.9" transform="rotate(-90 159.4 219.9)">C17</text>
<text x="166.8" y="220.3" transform="rotate(-90 166.8 220.3)">10PF</text>
<text x="177" y="218.1">H7</text>
<text x="177.1" y="220.6">K6</text>
<text x="182.1" y="216.4">VDDC_L7</text>
<text x="182.1" y="218.9">VDDC_H7</text>
<text x="182.1" y="221.5">VDDC_K6</text>
<text x="198.6" y="216.4">VDDIO_K7</text>
<text x="238.2" y="221.7">GND</text>
<text x="253.5" y="221.7">GND</text>
<text x="176.9" y="223.2">G6</text>
<text x="177.1" y="225.7">K5</text>
<text x="182.1" y="224">VDDC_G6</text>
<text x="182.1" y="226.5">VDDC_K5</text>
<text x="68.1" y="231.9">GND</text>
<text x="82" y="231.9">GND</text>
<text x="96" y="231.9">GND</text>
<text x="108.7" y="231.9">GND</text>
<text x="121.4" y="231.9">GND</text>
<text x="135.4" y="231.9">GND</text>
<text x="148.1" y="231.9">GND</text>
<text x="160.8" y="231.9">GND</text>
<text x="177" y="233.3">D4</text>
<text x="177" y="228.2">H5</text>
<text x="177.2" y="230.8">F5</text>
<text x="182.1" y="229.1">VDDC_H5</text>
<text x="182.1" y="231.6">VDDC_F5</text>
<text x="194.7" y="231.6">PWR_GND_K12</text>
<text x="209.5" y="230.8">K12</text>
<text x="177" y="235.9">D3</text>
<text x="177.2" y="238.4">F2</text>
<text x="182.1" y="234.2">VDDC_D4</text>
<text x="182.1" y="236.7">VDDC_D3</text>
<text x="182.1" y="239.2">VDDC_F2</text>
<text x="219.2" y="238.2">GND</text>
<text x="270.4" y="235.9">VDD_3V3_EXT</text>
<text x="177.2" y="243.5">F1</text>
<text x="177.4" y="240.9">J1</text>
<text x="182.1" y="241.8">VDDC_J1</text>
<text x="182.1" y="244.3">VDDC_F1</text>
<text x="195.7" y="244.3">VDDIO_RF_K9</text>
<text x="209.5" y="243.5">K9</text>
<text x="222.2" y="243.5">VDDIO_RF_3V3</text>
<text x="258.8" y="240.5">FB2</text>
<text x="195.7" y="246.9">VDDIO_RF_K8</text>
<text x="196.2" y="249.4">OTP_VDD3P3</text>
<text x="209.5" y="248.6">P8</text>
<text x="209.5" y="246">K8</text>
<text x="253.9" y="247.3">IND,FB,0201,1K,25%</text>
<text x="188.1" y="252.9">BCM43903KUBG</text>
<text x="188.4" y="255.4">BGA151_0.4mm</text>
<text x="242" y="253.7" transform="rotate(-90 242 253.7)">C5</text>
<text x="249.3" y="254.9" transform="rotate(-90 249.3 254.9)">0.1UF</text>
<text x="243.3" y="266.2">GND</text>
</g>
</svg>
